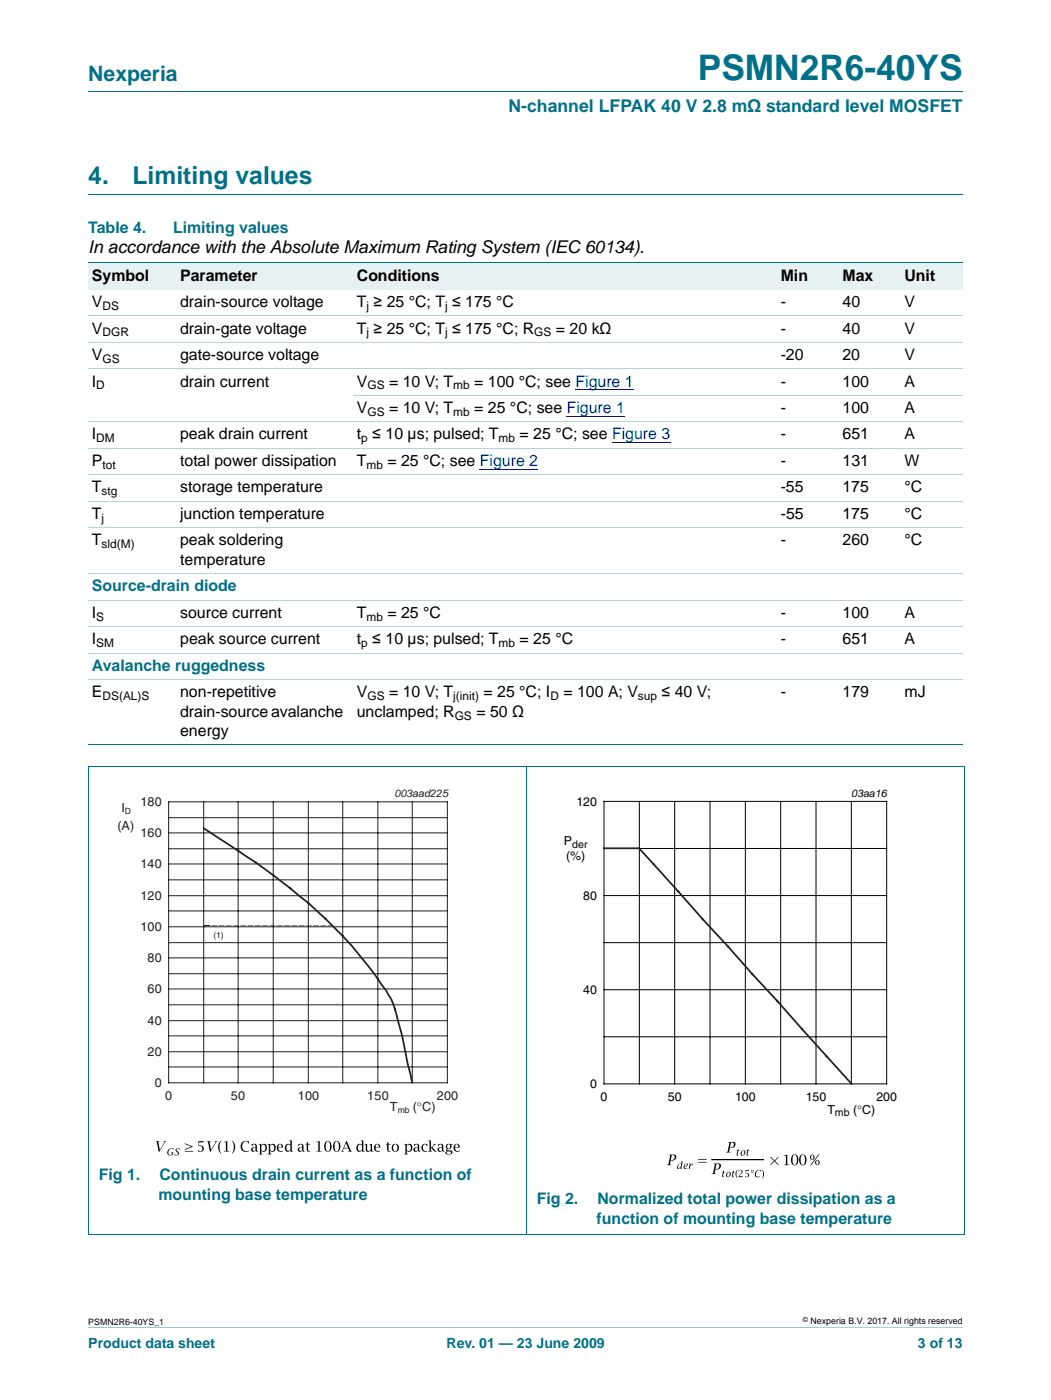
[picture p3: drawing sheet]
<svg xmlns="http://www.w3.org/2000/svg" width="210mm" height="280mm" viewBox="0 0 210 280" stroke-linecap="round" stroke-linejoin="round" font-family="sans-serif">
<path d="M17.6 265.2l174.7 .1z" fill="#007088"/>
<path d="M17.6 18.3h174.7M17.6 38.8h174.7" fill="none" stroke="#007088" stroke-width=".2"/>
<g fill="#e6f1f4">
<path d="M17.6 52.5h17.7v5.3h-17.7z"/>
<path d="M35.3 52.5h35.2v5.3h-35.2z"/>
<path d="M70.5 52.5h74.2v5.3h-74.2z"/>
<path d="M144.7 52.5h22.9v5.3h-22.9z"/>
<path d="M167.6 52.5h12.3v5.3h-12.3z"/>
<path d="M179.9 52.5h12.4v5.3h-12.4z"/>
</g>
<path d="M114.9 77.9h11.7M95.8 93.8h11.7M113.2 83.2h11.6M122.2 88.5h11.7" fill="none" stroke="#00f" stroke-width=".2"/>
<path d="M17.6 52.5h174.7M17.6 153.1h175M17.6 148.9h174.7M17.6 153.1v93.5M105.1 153v93.7M192.6 153.1v93.5M17.6 246.7h175" fill="none" stroke="#007088" stroke-width=".2"/>
<g fill="none" stroke="#b3d4db" stroke-width=".2">
<path d="M17.6 63.1h174.7M17.6 68.4h174.7M17.6 73.7h174.7M70.5 79h121.8M17.6 84.3h174.7M17.6 89.6h174.7M17.6 94.9h174.7M17.6 100.2h174.7M17.6 105.4h174.7M17.6 114.6h174.7M17.6 119.9h174.7M17.6 125.2h174.7"/>
<path d="M17.6 130.5h174.7M17.6 135.8h174.7"/>
</g>
<g fill="none" stroke="#231f20" stroke-width=".2">
<path d="M33.7 175.8h55.6M33.7 169.6h55.6M33.7 163.4h55.6M33.7 160.2h55.6v56.2h-55.6zM33.7 179h55.6M33.7 172.6h55.6M33.7 166.4h55.6M40.7 160.2v56.2M47.6 160.2v56.2M54.6 160.2v56.2M61.6 160.2v56.2M68.5 160.2v56.2"/>
<path d="M75.5 160.2v56.2M82.3 160.2v56.2M33.7 194.6h55.6M33.7 188.4h55.6M33.7 182h55.6M33.7 197.6h55.6M33.7 191.4h55.6M33.7 185.2h55.6M33.7 213.2h55.6M33.7 207h55.6M33.7 200.8h55.6M33.7 210.2h55.6"/>
<path d="M33.7 204h55.6"/>
</g>
<path d="M40.7 165.5a170.5 170.5 0 0 1 20.9 14.9 83.5 83.5 0 0 1 16.5 19.2l1.2 3.6a73.3 73.3 0 0 1 2.1 9.3l.9 3.9" fill="none" stroke="#231f20" stroke-width=".35"/>
<g fill="#231f20">
<path d="M40.8 184.9h1.1v.2h-1.1z"/>
<path d="M42.1 184.9h1.2v.2h-1z"/>
<path d="M43.6 184.9h1.2v.2h-1.1z"/>
<path d="M45 184.9h1.2v.2h-1z"/>
<path d="M46.5 184.9h1.2v.2h-1.1z"/>
<path d="M48 184.9h1.1v.2h-1z"/>
<path d="M49.4 184.9h1.2v.2h-1.1z"/>
<path d="M50.9 184.9h1.2v.2h-1.1z"/>
<path d="M52.3 184.9h1.2v.2h-1z"/>
<path d="M53.8 184.9h1.2v.2h-1.1z"/>
<path d="M55.2 184.9h1.2v.2h-1z"/>
<path d="M56.7 184.9h1.2v.2h-1.1z"/>
<path d="M58.1 184.9h1.2v.2h-1z"/>
<path d="M59.6 184.9h1.2v.2h-1.1z"/>
<path d="M61 184.9h1.2v.2h-1z"/>
<path d="M62.5 184.9h1.2v.2h-1.1z"/>
<path d="M64 184.9h1.1v.2h-1z"/>
<path d="M65.4 184.9h.7v.2h-.6z"/>
</g>
<path d="M42.6 186h2.1v2h-2.1z" fill="#fff"/>
<path d="M20.5 157.3h81.8v66.3h-81.8z" fill="none" stroke="#fff" stroke-width=".2"/>
<path d="M30.8 227.9h61.1v3h-61.1z" fill="#fff"/>
<g fill="#000">
<path d="M31.2 228h.7l-.3 .2 .3 1.6 .9-1.6-.1-.2h.5l-1.4 2.1h-.1l-.4-1.8zM33.7 229.7l.6-.3 .4 .1-.1 .2-.1-.1a.47 .47 0 0 0-.5-.1 .47 .47 0 0 0-.3 .4 .5 .5 0 0 0-.1 .7 .5 .5 0 0 0 .6 .2l.1-.4-.1-.2h.5l-.1 .1a.63 .63 0 0 1-1 .5 .63 .63 0 0 1 .1-1.1zM35.2 229.5h.7l-.1 .3a.26 .26 0 0 0-.4-.3 .26 .26 0 0 0-.1 .4l.1 .1a.5 .5 0 0 1 .2 .8 .5 .5 0 0 1-.8 0l.1-.3 .1 .2a.3 .3 0 0 0 .4 .1 .3 .3 0 0 0 .1-.4l-.4-.4zM39.6 228h1.1v.3h-1v.6a.71 .71 0 0 1 .9 .2 .71 .71 0 0 1-.1 .9l-.3 .2-.6-.1v-.3h.1a.38 .38 0 0 0 .5 .3 .38 .38 0 0 0 .2-.6l-.2-.4-.6-.1zM41.4 228h.7l-.2 .2 .2 1.6 1-1.6-.2-.2h.5l-1.4 2.1h-.1l-.4-1.8z"/>
<path d="M36.9 230v.1h1.7v-.1zM36.9 228.5v.1l1.3 .5-1.3 .5v.2l1.7-.7z"/>
<path d="M44 228l.2-.1a2.53 2.53 0 0 0 0 2.6 1.68 1.68 0 0 1-.2-2.5zM44.7 228.2l.7-.2v1.9l.4 .2h-1.1l.4-.1v-.2v-1.6zM46.3 227.9a2.53 2.53 0 0 1 0 2.6 1.67 1.67 0 0 0 0-2.6zM48.3 228.3l.5-.3h.6l.3 .1v.4h-.2a.51 .51 0 0 0-.4-.5 .51 .51 0 0 0-.5 .3 .99 .99 0 0 0-.2 1.2 .99 .99 0 0 0 1.2 .5l.2-.1a.99 .99 0 0 1-1.2 .2 .99 .99 0 0 1-.5-1zM50.3 228.7l.8-.1a1.51 1.51 0 0 1 .2 1.3l.2 .2h-.3l-.1-.2a.48 .48 0 0 1-.8 .1 .48 .48 0 0 1 .3-.8h.4a.37 .37 0 0 0 0-.4 .37 .37 0 0 0-.4-.1l-.2 .3h-.1zM50.5 229.5v.4h.5v-.6zM51.7 228.6h.5v.3a.64 .64 0 0 1 .9-.2 .64 .64 0 0 1 .2 .9 .62 .62 0 0 1-.4 .5 .62 .62 0 0 1-.7-.2v.6l.3 .2h-.8l.2-.1v-.3v-1.5zM52.3 228.8l-.1 .2v.8l.1 .1a.41 .41 0 0 0 .7-.2 .69 .69 0 0 0-.4-1zM53.4 228.6h.6v.3a.64 .64 0 0 1 .8-.2 .64 .64 0 0 1 .2 .9 .62 .62 0 0 1-.4 .5 .62 .62 0 0 1-.6-.2v.6l.2 .2h-.8l.2-.1 .1-.3v-1.5zM54.1 228.8l-.1 .2v.8l.1 .1a.41 .41 0 0 0 .6-.2 .69 .69 0 0 0-.3-1zM55.5 228.8a.6 .6 0 0 1 .7-.2 .6 .6 0 0 1 .3 .7h-.9a.59 .59 0 0 0 .2 .6 .59 .59 0 0 0 .7 0 .69 .69 0 0 1-.7 .2 .69 .69 0 0 1-.5-.5zM55.8 228.7l-.2 .5h.6l-.1-.5zM57.7 227.9h.6v2l.2 .2h-.5v-.3a.64 .64 0 0 1-.9 .2 .64 .64 0 0 1-.2-.8 .62 .62 0 0 1 .4-.6 .62 .62 0 0 1 .7 .2v-.8zM57.4 228.8a.66 .66 0 0 0-.3 .7 .66 .66 0 0 0 .6 .5l.3-.3v-.8l-.3-.2zM59.6 228.7l.8-.1a1.51 1.51 0 0 1 .2 1.3l.2 .2h-.3l-.1-.2a.48 .48 0 0 1-.8 .1 .48 .48 0 0 1 .3-.8h.4a.37 .37 0 0 0 0-.4 .37 .37 0 0 0-.4-.1l-.1 .3h-.2zM59.8 229.5v.4h.5v-.6zM61.3 228.3l.2-.1v.4h.5v.1h-.5l.1 1.2 .1 .1h.2l-.2 .2a.43 .43 0 0 1-.4-.6v-.9h-.3v-.1h.3zM63.2 228.2l.7-.2v1.9l.4 .2h-1.1l.3-.1 .1-.2v-1.6zM65.1 228.1a.78 .78 0 0 1 .9 .1 .78 .78 0 0 1 .2 .9 .76 .76 0 0 1-.3 .9 .76 .76 0 0 1-1-.1l-.1-1.1zM65.3 228.1l-.3 1a.81 .81 0 0 0 .5 1l.3-.3 .1-.7a.78 .78 0 0 0-.4-1zM66.9 228.1a.78 .78 0 0 1 .9 .1 .78 .78 0 0 1 .2 .9 .76 .76 0 0 1-.3 .9 .76 .76 0 0 1-1-.1l-.2-1.1zM67.1 228.1l-.3 1a.81 .81 0 0 0 .4 1l.4-.3 .1-.7a.78 .78 0 0 0-.5-1zM69.2 228l1.1 2.1h-.8l.2-.1-.1-.5h-.9l-.2 .5 .2 .1h-.6l.3-.2zM69.1 228.4l-.4 1h.8zM72 227.9h.6v2l.2 .2h-.5v-.3a.64 .64 0 0 1-.9 .2 .64 .64 0 0 1-.2-.8 .62 .62 0 0 1 .4-.6 .62 .62 0 0 1 .7 .2v-.8zM71.6 228.8a.66 .66 0 0 0-.2 .7 .66 .66 0 0 0 .6 .5l.3-.3v-.8l-.3-.2zM72.8 228.6h.5l.1 1.2 .2 .2 .4-.3v-.9l-.2-.2h.5v1.4l.3 .1h-.6v-.3l-.3 .3a.44 .44 0 0 1-.6-.4l-.1-.9zM74.9 228.8a.6 .6 0 0 1 .7-.2 .6 .6 0 0 1 .3 .7h-.9a.59 .59 0 0 0 .2 .6 .59 .59 0 0 0 .7 0 .69 .69 0 0 1-.7 .2 .69 .69 0 0 1-.5-.5zM75.2 228.7l-.2 .5h.6l-.1-.5zM77.3 228.3l.3-.1v.4h.4v.1h-.4v1.2l.1 .1h.3l-.2 .2a.43 .43 0 0 1-.5-.6v-.9h-.2v-.1h.2zM78.2 229.4a.78 .78 0 0 1 1.5 0 .78 .78 0 0 1-1.5 0zM78.8 228.7a.87 .87 0 0 0 .2 1.4 .8 .8 0 0 0 .4-.7 .8 .8 0 0 0-.4-.8zM80.7 228.6h.5v.3a.64 .64 0 0 1 .9-.2 .64 .64 0 0 1 .2 .9 .62 .62 0 0 1-.4 .5 .62 .62 0 0 1-.7-.2l.1 .6 .2 .2h-.8l.2-.1 .1-.3v-1.5zM81.4 228.8l-.2 .2v.8l.2 .1a.41 .41 0 0 0 .6-.2 .69 .69 0 0 0-.3-1zM82.7 228.7l.8-.1a1.52 1.52 0 0 1 .3 1.3l.1 .2h-.3l-.1-.2a.48 .48 0 0 1-.8 .1 .48 .48 0 0 1 .3-.8h.4a.37 .37 0 0 0 0-.4 .37 .37 0 0 0-.4-.1l-.1 .3h-.2zM82.9 229.5v.4h.5v-.6zM84.4 228.8l.3-.2h.6v.4h-.1l-.1-.2a.51 .51 0 0 0-.6 .1 .51 .51 0 0 0 0 .6l.3 .5 .5-.1a.77 .77 0 0 1-1 0 .77 .77 0 0 1 .1-1.1zM85.5 227.9h.6v1.4l.6-.6-.2-.1h.6l-.8 .6 .9 .9h-.4l-.7-.7v.6l.2 .1h-.8l.2-.1 .1-.2v-1.7zM87.5 228.7l.8-.1a1.52 1.52 0 0 1 .3 1.3l.2 .2h-.4l-.1-.2a.48 .48 0 0 1-.8 .1 .48 .48 0 0 1 .3-.8h.5a.37 .37 0 0 0-.1-.4 .37 .37 0 0 0-.4-.1l-.1 .3h-.2zM87.7 229.5l.1 .4h.5v-.6zM89.2 228.7l.2-.1h1v.1h-.4a.62 .62 0 0 1 .1 .7 .62 .62 0 0 1-.8 .3l.1 .2h.3a.44 .44 0 0 1 .7 .3 .44 .44 0 0 1-.6 .5h-.5l-.4-.3 .3-.3-.1-.2 .2-.3-.2-.3zM89.4 228.7l-.1 .1a.48 .48 0 0 0 .3 .7 .44 .44 0 0 0 .3-.5 .44 .44 0 0 0-.5-.3zM89.3 230.1l-.1 .1a.41 .41 0 0 0 .5 .4 .41 .41 0 0 0 .4-.4zM90.8 228.8a.6 .6 0 0 1 .7-.2 .6 .6 0 0 1 .3 .7h-.9a.59 .59 0 0 0 .2 .6 .59 .59 0 0 0 .7 0 .69 .69 0 0 1-.7 .2 .69 .69 0 0 1-.5-.5zM91.1 228.7l-.2 .5h.6l-.1-.5z"/>
</g>
<path d="M107.9 157.3h81.9v66.3h-81.9z" fill="none" stroke="#fff" stroke-width=".2"/>
<g fill="none" stroke="#000" stroke-width=".2">
<path d="M120.6 160.1h56.5v56.5h-56.5zM120.6 169.5h56.5M120.6 179h56.5M127.7 160.1v56.5M134.7 160.1v56.5M141.8 160.1v56.5M148.9 160.1v56.5M155.9 160.1v56.5M163 160.1v56.5M170 160.1v56.5M120.6 188.4h56.5M120.6 197.8h56.5"/>
<path d="M120.6 207.2h56.5"/>
</g>
<path d="M120.6 169.5h7l42.5 47.1" fill="none" stroke="#231f20" stroke-width=".35"/>
<path d="M133.1 228h31.5v7.7h-31.5z" fill="#fff"/>
<g fill="#000">
<path d="M137.6 232.5h.4l-.1 .5 .6-.5-.1 .2-.2 .1-.4 .3v.5h-.2l.1-1zM144.2 234.2l.4-.3v.3h.2l-.3 .1-.1 .7 .2 .1a.22 .22 0 0 1-.3 .1 .22 .22 0 0 1-.1-.3l.2-.6zM146.2 234.2l.4-.3-.1 .3h.3l-.3 .1-.1 .7 .2 .1a.22 .22 0 0 1-.3 .1 .22 .22 0 0 1-.1-.3l.1-.6zM147.2 233.8l.1-.1-.2 .4v.7l.2 .7a1.14 1.14 0 0 1-.1-1.7zM147.1 229.9l.4-.2v.2h.2l-.3 .1-.1 .7 .2 .1a.22 .22 0 0 1-.3 .1 .22 .22 0 0 1-.1-.3l.2-.6zM149.1 229.9l.4-.2-.1 .2h.3l-.3 .1-.1 .7 .2 .1a.22 .22 0 0 1-.3 .1 .22 .22 0 0 1-.1-.3l.1-.6zM151 234l.6-.2h.4v.3l-.1-.1a.37 .37 0 0 0-.3-.2 .37 .37 0 0 0-.4 .2l-.1 .2a.55 .55 0 0 0-.1 .8 .55 .55 0 0 0 .8 0 .65 .65 0 0 1-1 0 .65 .65 0 0 1 .2-1zM152.2 233.7a1.13 1.13 0 0 1 0 1.8l.2-.9zM153.8 231.2l.1-.1 .8 .8 .7-.8 .1 .1-.7 .8 .7 .7-.1 .1-.7-.7-.8 .7-.1-.1 .8-.7z"/>
<path d="M133.6 230.7h.8a.58 .58 0 0 1 .7 .5 .58 .58 0 0 1-.5 .6l-.7 .2-.1 .7 .3 .1h-.9l.3-.2 .3-1.5v-.2zM134.2 230.8l-.2 1a.62 .62 0 0 0 .6-.2 .62 .62 0 0 0 0-.7z"/>
<path d="M136 232.1h.4l-.3 1.3 .1 .2h-.3l.1-.5-.6 .5a.66 .66 0 0 1 0-.8 .66 .66 0 0 1 .7-.3v-.3zM135.6 232.7l-.2 .6 .2 .1a.58 .58 0 0 0 .3-.8z"/>
<path d="M136.7 232.7l.5-.2a.42 .42 0 0 1 0 .6 .42 .42 0 0 1-.5 .1l.1 .2 .6-.1a.47 .47 0 0 1-.8 .2 .47 .47 0 0 1 .1-.8zM136.9 232.6l-.2 .5 .5-.2v-.3z"/>
<path d="M139.4 232.2h1.7v.1h-1.7zM139.4 231.6h1.7v.2h-1.7z"/>
<path d="M142.5 232.5h.8a.58 .58 0 0 1 .7 .5 .58 .58 0 0 1-.5 .6l-.6 .1-.2 .7 .3 .2h-.9l.3-.2 .3-1.5 .1-.2zM143.1 232.6l-.2 1a.62 .62 0 0 0 .6-.2 .62 .62 0 0 0 0-.8z"/>
<path d="M145.2 234.4a.46 .46 0 0 1 .7-.1 .46 .46 0 0 1-.1 .7 .46 .46 0 0 1-.8 .1 .46 .46 0 0 1 .2-.7zM145.4 234.3l-.2 .4v.4a.5 .5 0 0 0 .5-.3 .5 .5 0 0 0-.1-.6z"/>
<path d="M145.4 228.2h.8a.58 .58 0 0 1 .7 .5 .58 .58 0 0 1-.5 .6l-.6 .1-.2 .7 .3 .2h-.9l.3-.2 .3-1.5 .1-.2zM146 228.3l-.2 1a.62 .62 0 0 0 .6-.3 .62 .62 0 0 0 0-.7z"/>
<path d="M147.5 233.9a.47 .47 0 0 1 .8 .1 .47 .47 0 0 1-.4 .6l-.3 .5h.7v.1h-.8l.1-.4a.65 .65 0 0 0 .4-.9h-.4v.2zM148.9 233.8h.7v.2h-.7v.4h.4a.47 .47 0 0 1 .2 .7 .47 .47 0 0 1-.7 .1v-.2a.29 .29 0 0 0 .4 .2 .29 .29 0 0 0 .2-.4l-.1-.3-.4-.1z"/>
<path d="M148.1 230.1a.46 .46 0 0 1 .7-.1 .46 .46 0 0 1-.1 .7 .46 .46 0 0 1-.8 .1 .46 .46 0 0 1 .2-.7zM148.3 230l-.2 .4v.4a.5 .5 0 0 0 .5-.3 .5 .5 0 0 0-.1-.6z"/>
<path d="M150 234.1a.28 .28 0 0 1 .5 0 .28 .28 0 0 1-.5 0zM150.1 234.1a.2 .2 0 0 0 .4 0 .2 .2 0 0 0-.4 0z"/>
<path d="M156.5 230.9l.7-.2v1.9l.4 .2h-1.1l.4-.1 .1-.2-.1-1.6zM158.3 230.8a.79 .79 0 0 1 .9 .1 .79 .79 0 0 1 .2 .9 .76 .76 0 0 1-.2 .9 .76 .76 0 0 1-1-.1l-.2-1.1zM158.5 230.8l-.2 1a.82 .82 0 0 0 .4 1l.3-.3 .2-.7a.79 .79 0 0 0-.5-1zM159.9 230.8a.79 .79 0 0 1 1 .1 .79 .79 0 0 1 .2 .9 .76 .76 0 0 1-.3 .9 .76 .76 0 0 1-1-.1l-.2-1.1zM160.1 230.8l-.2 1a.82 .82 0 0 0 .4 1l.4-.3 .1-.7a.79 .79 0 0 0-.5-1z"/>
<path d="M163.5 230.7h.2l-1.7 2.2h-.2zM161.8 231.3a.5 .5 0 0 1 1 0 .5 .5 0 0 1-1 0zM162.1 230.9l-.1 .1a.49 .49 0 0 0 .2 .7 .53 .53 0 0 0 0-.9zM162.8 232.3a.5 .5 0 0 1 1 0 .5 .5 0 0 1-1 0zM163.1 231.9l-.1 .2a.49 .49 0 0 0 .2 .6 .52 .52 0 0 0 0-.8z"/>
</g>
<path d="M142.1 231.7h10.5" fill="none" stroke="#000" stroke-width=".24"/>
<text font-size="7" fill="#007088" x="139.4" y="16">PSMN2R6-40YS</text>
<g font-size="4.9" fill="#007088">
<text x="17.6" y="36.8">4.</text>
<text x="26.5" y="36.8">Limiting values</text>
</g>
<text font-size="4.2" fill="#007088" x="17.6" y="16.2">Nexperia</text>
<text font-size="3.5" fill="#007088" x="101.6" y="22.4">N-channel LFPAK 40 V 2.8 mΩ standard level MOSFET</text>
<text font-size="3.5" x="17.6" y="50.6">In accordance with the Absolute Maximum Rating System (IEC 60134).</text>
<g font-size="3.2" fill="#007088">
<text x="17.6" y="46.5">Table 4.</text>
<text x="34.6" y="46.5">Limiting values</text>
<text x="18.4" y="118.1">Source-drain diode</text>
<text x="18.4" y="134">Avalanche ruggedness</text>
<text x="19.7" y="235.9">Fig 1.</text>
<text x="31.7" y="239.8">mounting base temperature</text>
<text x="31.8" y="235.9">Continuous drain current as a function of</text>
<text x="107.2" y="240.7">Fig 2.</text>
<text x="119.1" y="244.6">function of mounting base temperature</text>
<text x="119.3" y="240.7">Normalized total power dissipation as a</text>
</g>
<g font-size="3.2">
<text x="18.4" y="56.1">Symbol</text>
<text x="36" y="56.1">Parameter</text>
<text x="71.3" y="56.1">Conditions</text>
<text x="155.9" y="56.1">Min</text>
<text x="168.3" y="56.1">Max</text>
<text x="180.6" y="56.1">Unit</text>
<text x="18.4" y="61.4">V</text>
<text x="36" y="61.4">drain-source voltage</text>
<text x="71.3" y="61.4">T ≥ 25 °C; T ≤ 175 °C</text>
<text x="155.9" y="61.4">-</text>
<text x="168.3" y="61.4">40</text>
<text x="180.6" y="61.4">V</text>
<text x="18.4" y="66.6">V</text>
<text x="18.4" y="71.9">V</text>
<text x="36" y="66.6">drain-gate voltage</text>
<text x="36" y="71.9">gate-source voltage</text>
<text x="71.3" y="66.6">T ≥ 25 °C; T ≤ 175 °C; R</text>
<text x="111" y="66.6">= 20 kΩ</text>
<text x="155.9" y="71.9">-20</text>
<text x="155.9" y="66.6">-</text>
<text x="168.3" y="71.9">20</text>
<text x="168.3" y="66.6">40</text>
<text x="180.6" y="71.9">V</text>
<text x="180.6" y="66.6">V</text>
<text x="18.4" y="77.2">I</text>
<text x="36" y="77.2">drain current</text>
<text x="71.3" y="77.2">V</text>
<text x="77.7" y="77.2">= 10 V; T</text>
<text x="94.7" y="77.2">= 100 °C; see Figure 1</text>
<text x="155.9" y="77.2">-</text>
<text x="168.3" y="77.2">100</text>
<text x="180.6" y="77.2">A</text>
<text x="71.3" y="82.5">V</text>
<text x="77.7" y="82.5">= 10 V; T</text>
<text x="94.7" y="82.5">= 25 °C; see Figure 1</text>
<text x="155.9" y="82.5">-</text>
<text x="168.3" y="82.5">100</text>
<text x="180.6" y="82.5">A</text>
<text x="18.4" y="87.8">I</text>
<text x="36" y="87.8">peak drain current</text>
<text x="71.3" y="87.8">t ≤ 10 µs; pulsed; T</text>
<text x="103.8" y="87.8">= 25 °C; see Figure 3</text>
<text x="155.9" y="87.8">-</text>
<text x="168.3" y="87.8">651</text>
<text x="180.6" y="87.8">A</text>
<text x="18.4" y="93.1">P</text>
<text x="36" y="93.1">total power dissipation</text>
<text x="71.3" y="93.1">T</text>
<text x="77.4" y="93.1">= 25 °C; see Figure 2</text>
<text x="155.9" y="93.1">-</text>
<text x="168.3" y="93.1">131</text>
<text x="180.6" y="93.1">W</text>
<text x="18.4" y="98.4">T</text>
<text x="36" y="98.4">storage temperature</text>
<text x="155.9" y="98.4">-55</text>
<text x="168.3" y="98.4">175</text>
<text x="180.6" y="98.4">°C</text>
<text x="18.4" y="103.7">T</text>
<text x="36" y="103.7">junction temperature</text>
<text x="155.9" y="103.7">-55</text>
<text x="168.3" y="103.7">175</text>
<text x="180.6" y="103.7">°C</text>
<text x="18.4" y="109">T</text>
<text x="36" y="109">peak soldering</text>
<text x="36" y="112.9">temperature</text>
<text x="155.9" y="109">-</text>
<text x="168.3" y="109">260</text>
<text x="180.6" y="109">°C</text>
<text x="18.4" y="123.4">I</text>
<text x="36" y="123.4">source current</text>
<text x="71.3" y="123.4">T</text>
<text x="77.4" y="123.4">= 25 °C</text>
<text x="155.9" y="123.4">-</text>
<text x="168.3" y="123.4">100</text>
<text x="180.6" y="123.4">A</text>
<text x="18.4" y="128.7">I</text>
<text x="36" y="128.7">peak source current</text>
<text x="71.2" y="128.7">t</text>
<text x="74.4" y="128.7">≤ 10 µs; pulsed; T</text>
<text x="103.8" y="128.7">= 25 °C</text>
<text x="155.9" y="128.7">-</text>
<text x="168.3" y="128.7">651</text>
<text x="180.6" y="128.7">A</text>
<text x="18.4" y="139.3">E</text>
<text x="36" y="139.3">non-repetitive</text>
<text x="36" y="143.2">drain-source avalanche</text>
<text x="71.3" y="139.3">V</text>
<text x="71.3" y="143.2">unclamped; R</text>
<text x="77.7" y="139.3">= 10 V; T</text>
<text x="95.1" y="143.2">= 50 Ω</text>
<text x="96.6" y="139.3">= 25 °C; I</text>
<text x="112.5" y="139.3">= 100 A; V</text>
<text x="132.1" y="139.3">≤ 40 V;</text>
<text x="155.9" y="139.3">-</text>
<text x="168.3" y="139.3">179</text>
<text x="180.6" y="139.3">mJ</text>
<text x="36" y="147.1">energy</text>
</g>
<g font-size="2.8" fill="#007088">
<text x="17.6" y="269.3">Product data sheet</text>
<text x="89.2" y="269.3">Rev. 01 — 23 June 2009</text>
<text x="183.3" y="269.3">3 of 13</text>
</g>
<g font-size="2.5" fill="#231f20">
<text x="28" y="161.1">180</text>
<text x="23.5" y="165.9">(A)</text>
<text x="24.3" y="162.3">I</text>
<text x="28" y="167.3">160</text>
<text x="28" y="173.5">140</text>
<text x="28" y="179.9">120</text>
<text x="28" y="186.1">100</text>
<text x="29.5" y="192.3">80</text>
<text x="29.5" y="198.5">60</text>
<text x="29.5" y="204.8">40</text>
<text x="29.5" y="211">20</text>
<text x="30.9" y="217.3">0</text>
<text x="33" y="219.8">0</text>
<text x="46.1" y="219.8">50</text>
<text x="59.5" y="219.8">100</text>
<text x="73.3" y="219.8">150</text>
<text x="87.2" y="219.8">200</text>
<text x="77.8" y="222">T</text>
<text x="82.5" y="222">(°C)</text>
</g>
<g font-size="2.5">
<text x="115.1" y="161">120</text>
<text x="112.6" y="168.9">P</text>
<text x="113.1" y="171.9">(%)</text>
<text x="116.5" y="179.8">80</text>
<text x="116.5" y="198.6">40</text>
<text x="117.9" y="217.4">0</text>
<text x="119.9" y="220">0</text>
<text x="133.4" y="220">50</text>
<text x="146.8" y="220">100</text>
<text x="160.9" y="220">150</text>
<text x="175" y="220">200</text>
<text x="165.3" y="222.5">T</text>
<text x="170.4" y="222.5">(°C)</text>
</g>
<g font-size="2.4">
<text x="20.5" y="61.9">DS</text>
<text x="73.2" y="61.9">j</text>
<text x="88.9" y="61.9">j</text>
<text x="20.5" y="67.2">DGR</text>
<text x="73.2" y="67.2">j</text>
<text x="88.9" y="67.2">j</text>
<text x="106.7" y="67.2">GS</text>
<text x="19.2" y="77.8">D</text>
<text x="20.5" y="72.5">GS</text>
<text x="73.4" y="77.8">GS</text>
<text x="90.5" y="77.8">mb</text>
<text x="73.4" y="83.1">GS</text>
<text x="90.5" y="83.1">mb</text>
<text x="19.2" y="88.4">DM</text>
<text x="72.1" y="88.4">p</text>
<text x="99.6" y="88.4">mb</text>
<text x="20.5" y="93.7">tot</text>
<text x="73.2" y="93.7">mb</text>
<text x="20.3" y="99">stg</text>
<text x="20.3" y="104.3">j</text>
<text x="20.3" y="109.6">sld(M)</text>
<text x="19.2" y="124">S</text>
<text x="73.2" y="124">mb</text>
<text x="19.2" y="129.3">SM</text>
<text x="72.1" y="129.3">p</text>
<text x="99.6" y="129.3">mb</text>
<text x="20.5" y="139.9">DS(AL)S</text>
<text x="73.4" y="139.9">GS</text>
<text x="90.5" y="139.9">j(init)</text>
<text x="90.8" y="143.8">GS</text>
<text x="109.9" y="139.9">D</text>
<text x="127.4" y="139.9">sup</text>
</g>
<text font-size="2.1" fill="#231f20" x="78.8" y="159.3">003aad225</text>
<g font-size="2.1">
<text x="170" y="159.3">03aa16</text>
<text x="114.3" y="169.4">der</text>
<text x="166.8" y="223">mb</text>
</g>
<g font-size="1.8">
<text x="17.6" y="264.7">PSMN2R6-40YS_1</text>
<text x="161.9" y="264.5">Nexperia B.V. 2017. All rights reserved</text>
</g>
<g font-size="1.7" fill="#231f20">
<text x="25" y="162.7">D</text>
<text x="42.7" y="187.5">(1)</text>
<text x="79.4" y="222.5">mb</text>
</g>
<text font-size="1.4" x="160.4" y="264.1">©</text>
</svg>
